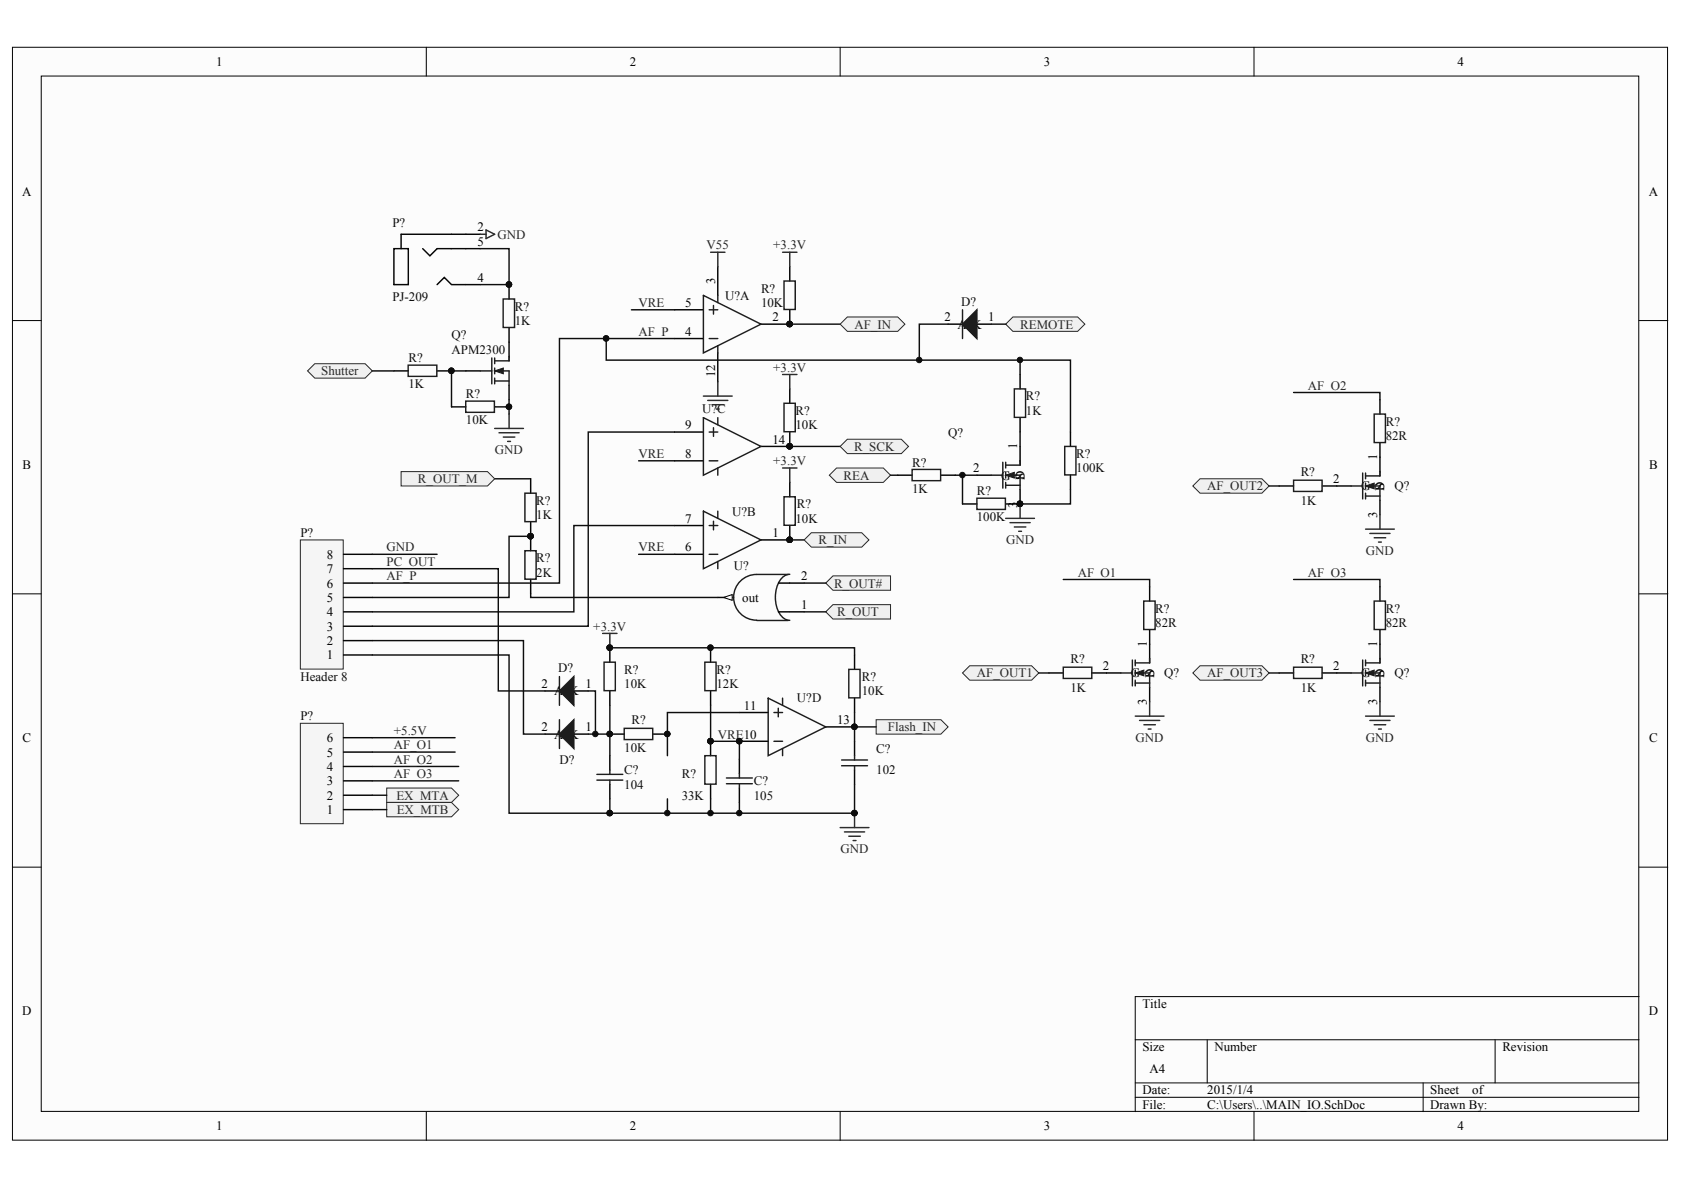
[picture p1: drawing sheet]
<svg xmlns="http://www.w3.org/2000/svg" width="297mm" height="210mm" viewBox="0 0 297 210" stroke-linecap="round" stroke-linejoin="round" font-family="sans-serif">
<g fill="#fcfcfc" stroke="#000" stroke-width=".18">
<path d="M2.2 8.3h291.9v192.8h-291.9z"/>
<path d="M7.3 13.4h281.8v182.6h-281.8z"/>
</g>
<g fill="none" stroke="#000" stroke-width=".18">
<path d="M75.2 8.3v5.1M148.2 8.3v5.1M221.2 8.3v5.1M2.2 56.5h5.1M289.1 56.5h5.1M2.2 104.8h5.1M289.1 104.8h5.1M2.2 153h5.1M289.1 153h5.1M289.1 175.8h-88.9v20.3M75.2 196.1v5.1M148.2 196.1v5.1"/>
<path d="M200.2 183.4h88.9M200.2 191h88.9M200.2 193.6h88.9M212.9 183.4v7.6M221.2 196.1v5.1M251 191v5.1M263.7 183.4v7.6"/>
</g>
<path d="M125.3 114.3v2.5M150.7 115.5v2.6M107.6 121.9v2.5M107.6 133.3v2.5M107.6 138.4v2.5M115.2 129.5h2.5M125.3 121.9v2.5M125.3 138.4v2.5M150.7 123.1v2.6" fill="none" stroke="#000" stroke-width=".25"/>
<path d="M106.6 116.8h1.9v5h-1.9zM124.3 116.8h2v5h-2zM149.7 118.1h2v5h-2zM105.3 136.6h4.6M105.3 137.6h4.6M107.6 135.8v.8M107.6 137.6v.8M110.1 128.5h5v2h-5zM124.3 133.3h2v5h-2z" fill="none" stroke="#1c1c1c" stroke-width=".25"/>
<g fill="#0e0e0e" stroke="#0e0e0e" stroke-width=".18">
<circle cx="117.7" cy="129.5" r=".48"/>
<circle cx="125.3" cy="114.2" r=".48"/>
<circle cx="117.7" cy="143.4" r=".48"/>
</g>
<path d="M107.6 124.4v8.9M117.7 140.9v2.5" fill="none" stroke="#0e0e0e" stroke-width=".25"/>
<path d="M154.5 127h11.5l1.2 1.2-1.2 1.3h-11.5z" fill-rule="evenodd" fill="#f0f0f0" stroke="#262626" stroke-width=".18"/>
<path d="M124.1 69.9h5.1M126.6 67.3v2.6M148.2 146h5.1M149 146.7h3.5M149.7 147.5h2M150.5 148.3h.5M150.7 143.4v2.6" fill="none" stroke="#262626" stroke-width=".25"/>
<g fill="#0e0e0e" stroke="#0e0e0e" stroke-width=".18">
<circle cx="150.7" cy="143.4" r=".48"/>
<circle cx="130.4" cy="130.7" r=".48"/>
<circle cx="150.7" cy="128.2" r=".48"/>
<circle cx="125.3" cy="143.4" r=".48"/>
</g>
<g fill="none" stroke="#000" stroke-width=".25">
<path d="M119 54.6h5.1M119 59.7h5.1M126.6 47v5.1M134.2 57.2h5.1M139.3 47v2.6M119 76.2h5.1M126.6 62.3v5M134.2 78.7h5.1M139.3 68.6v2.5M119 81.3h5.1M119 92.7h5.1M119 97.8h5.1"/>
<path d="M134.2 95.2h5.1M139.3 85.1v2.5M130.4 125.7h5.1M130.4 130.8h5.1M145.7 128.2h5M150.7 130.8v2.5M150.7 135.8v2.6"/>
</g>
<g fill="none" stroke="#1c1c1c" stroke-width=".25">
<path d="M124.1 52.1l10.1 5.1-10.1 5.1zM125.1 59.7h1.5M125.1 54.6h1.5M125.8 53.9v1.5M126.6 52.1v1.3M138.3 49.6h2v5h-2zM124.1 73.7l10.1 5-10.1 5.1zM125.1 76.2h1.5M125.8 75.4v1.6M126.6 61v1.3M126.6 73.7v1.2M138.3 71.1h2v5.1h-2z"/>
<path d="M124.1 90.2l10.1 5-10.1 5.1zM125.1 81.3h1.5M125.1 97.8h1.5M125.1 92.7h1.5M125.8 91.9v1.6M126.6 82.6v1.2M126.6 90.2v1.2M126.6 99v1.3M138.3 87.6h2v5h-2zM135.5 123.1l10.2 5.1-10.2 5.1zM136.5 130.8h1.5M136.5 125.7h1.5"/>
<path d="M137.3 124.9v1.5M138 123.1v1.3M138 132v1.3M148.4 134.1h4.6M148.4 135.1h4.6M150.7 133.3v.8M150.7 135.1v.7"/>
</g>
<path d="M111.4 54.6h7.6M139.3 78.7h8.9M112.6 81.3h6.4M112.6 97.8h6.4M139.3 95.2h2.5M107.6 114.3h43.1v1.2M150.7 125.7v5.1M150.7 128.2h3.8M125.3 140.9v2.5" fill="none" stroke="#0e0e0e" stroke-width=".25"/>
<g fill="#f0f0f0" stroke="#262626" stroke-width=".18">
<path d="M148.2 78.7l1.3-1.2h9.5l1.3 1.2-1.3 1.3h-9.5z" fill-rule="evenodd"/>
<path d="M141.8 95.2l1.3-1.2h8.9l1.3 1.2-1.3 1.3h-8.9z" fill-rule="evenodd"/>
<path d="M145.7 107.9l1.2-1.2h10.2v2.5h-10.2z" fill-rule="evenodd"/>
</g>
<path d="M139.3 57.2h8.9M119 76.2h-15.2v34.3h-38.1M119 92.7h-17.8v15.2h-35.5" fill="none" stroke="#0e0e0e" stroke-width=".25"/>
<path d="M96.1 129.5h2.6M101.2 129.5h2.6" fill="none" stroke="#000" stroke-width=".25"/>
<path d="M98.7 129.5l2.5-2.5v5z" fill="#1c1c1c" stroke="#1c1c1c" stroke-width=".25"/>
<path d="M98.7 127v5" fill="none" stroke="#1c1c1c" stroke-width=".25"/>
<path d="M148.2 57.2l1.3-1.3h8.8l1.3 1.3-1.3 1.2h-8.8z" fill-rule="evenodd" fill="#f0f0f0" stroke="#262626" stroke-width=".18"/>
<path d="M69.5 43.9h2.5v6.3h-2.5zM74.6 43.9l1.2 1.2 1.3-1.2h7.6M77.1 50.2l1.3-1.3 1.2 1.3h5.1M84.7 41.3h-13.9v2.6M89.8 57.8v5.1M69.5 65.4h2.5M79.6 71.8h2.6M82.2 65.4h2.5M87.3 71.8h2.5M89.8 68v2.5" fill="none" stroke="#000" stroke-width=".25"/>
<path d="M88.8 52.7h2v5.1h-2zM72 64.4h5v2h-5zM82.2 70.8h5v1.9h-5zM84.7 65.4h2M86.7 63.1v4.6M87.3 65.4h2.5v2.6M87.3 67.2h2.5M87.3 63.1v1.1M87.3 64.9v1M87.3 66.7v1M89.8 62.9v.7h-2.5" fill="none" stroke="#1c1c1c" stroke-width=".25"/>
<path d="M87.3 65.4l1.5-.5v1z" fill="#1c1c1c" stroke="#1c1c1c" stroke-width=".18"/>
<path d="M84.7 43.9h5.1v6.3h-5.1M82.2 65.4h-2.6v6.4M89.8 70.5v2.5" fill="none" stroke="#0e0e0e" stroke-width=".25"/>
<path d="M84.7 41.3h1M85.7 40.6l1.6 .7-1.6 .8zM87.3 75.6h5M88 76.3h3.6M88.8 77.1h2M89.5 77.9h.5M89.8 73v2.6" fill="none" stroke="#262626" stroke-width=".25"/>
<circle cx="89.8" cy="71.7" r=".48" fill="#0e0e0e" stroke="#0e0e0e" stroke-width=".18"/>
<path d="M54.2 65.4l1.3-1.2h8.9l1.3 1.2-1.3 1.3h-8.9z" fill-rule="evenodd" fill="#f0f0f0" stroke="#262626" stroke-width=".18"/>
<path d="M65.7 65.4h3.8M179.9 76.2v2.5M168.5 83.8h3.8M169.8 83.8v5.1" fill="none" stroke="#0e0e0e" stroke-width=".25"/>
<path d="M179.9 66.1v2.5M179.9 73.7v2.5M179.9 78.7v2.6M169.8 88.9h2.5M172.3 83.8h2.6M179.9 86.4v2.5h-2.5" fill="none" stroke="#000" stroke-width=".25"/>
<path d="M178.9 68.6h2v5h-2zM172.3 87.9h5v2h-5zM174.9 83.8h2M176.9 81.5v4.6M177.4 83.8h2.5v2.6M177.4 85.6h2.5M177.4 81.5v1.1M177.4 83.3v1M177.4 85.1v1M179.9 81.3v.7h-2.5" fill="none" stroke="#1c1c1c" stroke-width=".25"/>
<path d="M177.4 83.8l1.5-.5v1z" fill="#1c1c1c" stroke="#1c1c1c" stroke-width=".18"/>
<path d="M177.4 91.4h5.1M178.2 92.2h3.5M178.9 93h2M179.7 93.7h.5M179.9 88.9v2.5" fill="none" stroke="#262626" stroke-width=".25"/>
<circle cx="169.7" cy="83.8" r=".48" fill="#0e0e0e" stroke="#0e0e0e" stroke-width=".18"/>
<path d="M146.3 83.8l1.3-1.2h8.2l1.3 1.2-1.3 1.3h-8.2z" fill-rule="evenodd" fill="#f0f0f0" stroke="#262626" stroke-width=".18"/>
<path d="M167.2 57.2h-5v6.3M157.1 83.8h1.2M188.8 86.4v2.5h-8.9M65.7 113h26.6v16.5h3.8" fill="none" stroke="#0e0e0e" stroke-width=".25"/>
<path d="M167.2 57.2h2.6M172.3 57.2h2.6M188.8 76.2v2.5M188.8 83.8v2.6" fill="none" stroke="#000" stroke-width=".25"/>
<path d="M169.8 54.6v5.1M187.8 78.7h2v5.1h-2z" fill="none" stroke="#1c1c1c" stroke-width=".25"/>
<path d="M169.8 57.2l2.5-2.6v5.1z" fill="#1c1c1c" stroke="#1c1c1c" stroke-width=".25"/>
<circle cx="162.1" cy="63.5" r=".48" fill="#0e0e0e" stroke="#0e0e0e" stroke-width=".18"/>
<path d="M177.4 57.2l1.3-1.3h11.4l1.3 1.3-1.3 1.2h-11.4z" fill-rule="evenodd" fill="#f0f0f0" stroke="#262626" stroke-width=".18"/>
<path d="M119 59.7h-12.1v3.8h81.9v12.7M174.9 57.2h2.5M179.9 63.5v2.6M65.7 115.5h24.1v27.9h17.8" fill="none" stroke="#0e0e0e" stroke-width=".25"/>
<g fill="#0e0e0e" stroke="#0e0e0e" stroke-width=".18">
<circle cx="107.5" cy="143.4" r=".48"/>
<circle cx="106.9" cy="59.7" r=".48"/>
<circle cx="179.9" cy="63.5" r=".48"/>
</g>
<path d="M158.3 83.8h2.6M166 83.8h2.5M185 118.7h2.5M192.6 118.7h2.6M202.8 103.5v2.5M202.8 111.1v2.5" fill="none" stroke="#000" stroke-width=".25"/>
<path d="M160.9 82.8h5v2h-5zM187.5 117.7h5.1v2h-5.1zM201.7 106h2v5h-2z" fill="none" stroke="#1c1c1c" stroke-width=".25"/>
<path d="M169.8 118.7l1.2-1.3h11l1.2 1.3-1.2 1.3h-11z" fill-rule="evenodd" fill="#f0f0f0" stroke="#262626" stroke-width=".18"/>
<path d="M183.2 118.7h1.8" fill="none" stroke="#0e0e0e" stroke-width=".25"/>
<path d="M138 44.5h2.6M139.3 44.5v2.5M138 66.1h2.6M139.3 66.1v2.5M138 82.6h2.6M139.3 82.6v2.5M106.3 111.7h2.5M107.6 111.7v2.6" fill="none" stroke="#262626" stroke-width=".25"/>
<path d="M133.5 109.4h5.6M139.1 101.3h-5.6a4 4 0 0 0-4.1 4.1 4 4 0 0 0 4.1 4M139.3 101.3a2.8 2.8 0 0 0-2.3 2.4 5.2 5.2 0 0 0 1.3 5.4l1 .3" fill="none" stroke="#1c1c1c" stroke-width=".25"/>
<path d="M126.6 105.4h2.6M139.3 102.8h2.5" fill="none" stroke="#000" stroke-width=".25"/>
<path d="M127.6 105.4l1.6-.5v1z" fill="#fcfcfc" stroke="#000" stroke-width=".18"/>
<path d="M137.3 107.9h1.9M137.4 102.8h1.9M139.3 107.9h2.5" fill="none" stroke="#000" stroke-width=".25"/>
<path d="M145.7 102.8l1.2-1.2h10.2v2.5h-10.2z" fill-rule="evenodd" fill="#f0f0f0" stroke="#262626" stroke-width=".18"/>
<path d="M87.3 84.5h6.3M93.6 94.6h-3.8v10.8h-24.1M93.6 104.8v.6h33M141.8 107.9h3.9M141.8 102.8h3.9" fill="none" stroke="#0e0e0e" stroke-width=".25"/>
<path d="M125.3 44.5h2.6M126.6 44.5v2.5" fill="none" stroke="#262626" stroke-width=".25"/>
<path d="M93.6 84.5v2.5M93.6 92.1v2.5M93.6 102.2v2.6M96.1 121.9h2.6M101.2 121.9h2.6" fill="none" stroke="#000" stroke-width=".25"/>
<path d="M98.7 121.9l2.5-2.6v5.1z" fill="#1c1c1c" stroke="#1c1c1c" stroke-width=".25"/>
<path d="M92.6 97.1h2v5.1h-2zM92.6 87h2v5h-2zM98.7 119.3v5.1" fill="none" stroke="#1c1c1c" stroke-width=".25"/>
<path d="M70.8 83.2h15.2l1.3 1.3-1.3 1.2h-15.2z" fill-rule="evenodd" fill="#f0f0f0" stroke="#262626" stroke-width=".18"/>
<path d="M130.4 133.9v2.6M130.4 139v2.5" fill="none" stroke="#000" stroke-width=".25"/>
<path d="M128.1 137.2h4.6M128.1 138.2h4.6M130.4 136.5v.7M130.4 138.2v.8" fill="none" stroke="#1c1c1c" stroke-width=".25"/>
<path d="M125.3 124.4v6.4h5.1v3.1M130.4 125.7h-12.7v7.6M150.7 138.4v5h-43.1v-2.5M130.4 141.5v1.9" fill="none" stroke="#0e0e0e" stroke-width=".25"/>
<g fill="#0e0e0e" stroke="#0e0e0e" stroke-width=".18">
<circle cx="150.7" cy="143.4" r=".48"/>
<circle cx="107.5" cy="143.4" r=".48"/>
<circle cx="130.4" cy="143.4" r=".48"/>
<circle cx="130.4" cy="130.7" r=".48"/>
</g>
<path d="M53 127.6h7.5v17.7h-7.5z" fill="#f5f5f5" stroke="#262626" stroke-width=".18"/>
<g fill="none" stroke="#000" stroke-width=".25">
<path d="M243.4 70.5v2.5M243.4 78.1v2.5M225.6 85.7h2.6M233.3 85.7h2.5M195.2 118.7h2.5M202.8 113.6v2.6M60.6 137.7h5.1M60.6 135.2h5.1M60.6 132.7h5.1M60.6 130.1h5.1M202.8 121.2v2.6M60.6 142.8h5.1"/>
<path d="M60.6 140.3h5.1"/>
</g>
<path d="M187.5 102.2h15.3v1.3M65.7 135.2h15.2M65.7 137.7h15.2" fill="none" stroke="#0e0e0e" stroke-width=".25"/>
<path d="M242.4 73h2v5.1h-2zM228.2 84.7h5v2h-5zM197.7 118.7h2M199.7 116.4v4.6M200.2 118.7h2.6v2.5M200.2 116.4v1M200.2 118.2v1M200.2 120v1M202.8 116.2v.7h-2.6M200.2 120.5h2.6" fill="none" stroke="#1c1c1c" stroke-width=".25"/>
<path d="M200.2 118.7l1.6-.5v1z" fill="#1c1c1c" stroke="#1c1c1c" stroke-width=".18"/>
<path d="M200.2 126.3h5.1M201 127.1h3.6M201.8 127.8h2M202.5 128.6h.5M202.8 123.8v2.5" fill="none" stroke="#262626" stroke-width=".25"/>
<path d="M210.4 85.7l1.3-1.2h10.9l1.3 1.2-1.3 1.3h-10.9z" fill-rule="evenodd" fill="#f0f0f0" stroke="#262626" stroke-width=".18"/>
<path d="M228.2 69.2h15.2v1.3M223.9 85.7h1.7" fill="none" stroke="#0e0e0e" stroke-width=".25"/>
<path d="M235.8 85.7h2.5M243.4 80.6v2.6M243.4 88.3v2.5M225.6 118.7h2.6M233.3 118.7h2.5M243.4 103.5v2.5M243.4 111.1v2.5" fill="none" stroke="#000" stroke-width=".25"/>
<path d="M238.3 85.7h2.1M240.4 83.4v4.6M240.9 85.7h2.5v2.6M240.9 87.5h2.5M240.9 83.4v1.1M240.9 85.2v1M240.9 87v1M243.4 83.2v.7h-2.5M228.2 117.7h5v2h-5zM242.4 106h2v5h-2z" fill="none" stroke="#1c1c1c" stroke-width=".25"/>
<path d="M240.9 85.7l1.5-.5v1z" fill="#1c1c1c" stroke="#1c1c1c" stroke-width=".18"/>
<path d="M240.9 93.3h5M241.6 94.1h3.6M242.4 94.9h2M243.2 95.6h.5M243.4 90.8v2.5" fill="none" stroke="#262626" stroke-width=".25"/>
<path d="M210.4 118.7l1.3-1.3h10.9l1.3 1.3-1.3 1.3h-10.9z" fill-rule="evenodd" fill="#f0f0f0" stroke="#262626" stroke-width=".18"/>
<path d="M223.9 118.7h1.7M228.2 102.2h15.2v1.3" fill="none" stroke="#0e0e0e" stroke-width=".25"/>
<path d="M235.8 118.7h2.5M243.4 113.6v2.6M243.4 121.2v2.6" fill="none" stroke="#000" stroke-width=".25"/>
<path d="M238.3 118.7h2.1M240.4 116.4v4.6M240.9 118.7h2.5v2.5M240.9 116.4v1M240.9 118.2v1M240.9 120v1M243.4 116.2v.7h-2.5M240.9 120.5h2.5" fill="none" stroke="#1c1c1c" stroke-width=".25"/>
<path d="M240.9 118.7l1.5-.5v1z" fill="#1c1c1c" stroke="#1c1c1c" stroke-width=".18"/>
<path d="M240.9 126.3h5M241.6 127.1h3.6M242.4 127.8h2M243.2 128.6h.5M243.4 123.8v2.5" fill="none" stroke="#262626" stroke-width=".25"/>
<path d="M53 95.2h7.5v22.8h-7.5z" fill="#f5f5f5" stroke="#262626" stroke-width=".18"/>
<path d="M60.6 97.8h5.1M60.6 115.5h5.1M60.6 113h5.1M60.6 110.5h5.1M60.6 107.9h5.1M60.6 105.4h5.1M60.6 102.8h5.1M60.6 100.3h5.1" fill="none" stroke="#000" stroke-width=".25"/>
<path d="M106.9 59.7h-8.2v43.1h-33M65.7 97.8h11.4M65.7 100.3h22.2v21.6h8.2M65.7 130.1h14.6M65.7 132.7h14.6M103.8 121.9h1.2v7.6M103.8 129.5h3.8" fill="none" stroke="#0e0e0e" stroke-width=".25"/>
<g fill="#0e0e0e" stroke="#0e0e0e" stroke-width=".18">
<circle cx="106.9" cy="59.7" r=".48"/>
<circle cx="105" cy="129.5" r=".48"/>
</g>
<g fill="#f0f0f0" stroke="#262626" stroke-width=".18">
<path d="M68.2 139h11.4l1.3 1.3-1.3 1.2h-11.4z" fill-rule="evenodd"/>
<path d="M68.2 141.5h11.4l1.3 1.3-1.3 1.3h-11.4z" fill-rule="evenodd"/>
</g>
<path d="M65.7 140.3h2.5M65.7 142.8h2.5" fill="none" stroke="#0e0e0e" stroke-width=".25"/>
<text font-size="3.9" fill="#0e0e0e" x="138.6" y="94.8">PIR?02</text>
<g font-size="3.5" fill="#0e0e0e">
<text x="88.9" y="52.2">PIR?01</text>
<text x="138.6" y="56.4">PIR?01</text>
<text x="138.6" y="78.3">PIR?02</text>
<text x="92.8" y="96.6">PIR?02</text>
<text x="106.9" y="116.4">PIR?01</text>
<text x="124.5" y="133">PIR?01</text>
</g>
<text font-size="2.5" fill="#262626" x="123.8" y="72.6">COU?C</text>
<g font-size="2.3">
<text x="38.1" y="11.6">1</text>
<text x="111.1" y="11.6">2</text>
<text x="184.1" y="11.6">3</text>
<text x="257.1" y="11.6">4</text>
<text x="3.9" y="34.5">A</text>
<text x="290.8" y="34.5">A</text>
<text x="84.2" y="40.8">2</text>
<text x="84.2" y="43.4">5</text>
<text x="84.2" y="49.7">4</text>
<text x="126.1" y="50.1" transform="rotate(-90 126.1 50.1)">3</text>
<text x="120.9" y="54.2">5</text>
<text x="120.9" y="59.2">4</text>
<text x="136.3" y="56.7">2</text>
<text x="166.6" y="56.7">2</text>
<text x="168.9" y="58">A K</text>
<text x="174.3" y="56.7">1</text>
<text x="126.1" y="66.6" transform="rotate(-90 126.1 66.6)">12</text>
<text x="120.9" y="75.7">9</text>
<text x="4" y="82.7">B</text>
<text x="120.9" y="80.8">8</text>
<text x="136.3" y="78.3">14</text>
<text x="171.7" y="83.3">2</text>
<text x="179.4" y="79.2" transform="rotate(-90 179.4 79.2)">1</text>
<text x="242.9" y="81.1" transform="rotate(-90 242.9 81.1)">1</text>
<text x="290.9" y="82.7">B</text>
<text x="176.6" y="84.6">G</text>
<text x="179.4" y="89.5" transform="rotate(-90 179.4 89.5)">3</text>
<text x="180.7" y="84.7" transform="rotate(-90 180.7 84.7)">D</text>
<text x="180.7" y="84.6" transform="rotate(-90 180.7 84.6)">S</text>
<text x="235.2" y="85.2">2</text>
<text x="240.1" y="86.5">G</text>
<text x="244.2" y="86.6" transform="rotate(-90 244.2 86.6)">D</text>
<text x="244.2" y="86.5" transform="rotate(-90 244.2 86.5)">S</text>
<text x="120.9" y="92.2">7</text>
<text x="136.3" y="94.7">1</text>
<text x="242.9" y="91.4" transform="rotate(-90 242.9 91.4)">3</text>
<text x="57.7" y="101.1">7</text>
<text x="57.7" y="98.5">8</text>
<text x="120.9" y="97.3">6</text>
<text x="57.7" y="106.2">5</text>
<text x="57.7" y="103.6">6</text>
<text x="130.9" y="106.2">out</text>
<text x="141.3" y="102.4">2</text>
<text x="141.3" y="107.4">1</text>
<text x="57.7" y="113.8">2</text>
<text x="57.7" y="111.2">3</text>
<text x="57.7" y="108.7">4</text>
<text x="57.7" y="116.3">1</text>
<text x="194.5" y="118.2">2</text>
<text x="199.5" y="119.5">G</text>
<text x="202.3" y="114.2" transform="rotate(-90 202.3 114.2)">1</text>
<text x="203.6" y="119.6" transform="rotate(-90 203.6 119.6)">D</text>
<text x="203.6" y="119.5" transform="rotate(-90 203.6 119.5)">S</text>
<text x="235.2" y="118.2">2</text>
<text x="240.1" y="119.5">G</text>
<text x="242.9" y="114.2" transform="rotate(-90 242.9 114.2)">1</text>
<text x="244.2" y="119.6" transform="rotate(-90 244.2 119.6)">D</text>
<text x="244.2" y="119.5" transform="rotate(-90 244.2 119.5)">S</text>
<text x="95.5" y="121.4">2</text>
<text x="97.8" y="122.6">A K</text>
<text x="103.3" y="121.4">1</text>
<text x="131.2" y="125.2">11</text>
<text x="202.3" y="124.4" transform="rotate(-90 202.3 124.4)">3</text>
<text x="242.9" y="124.4" transform="rotate(-90 242.9 124.4)">3</text>
<text x="4" y="130.9">C</text>
<text x="57.7" y="130.9">6</text>
<text x="95.5" y="129">2</text>
<text x="97.8" y="130.3">A K</text>
<text x="103.3" y="129">1</text>
<text x="147.7" y="127.7">13</text>
<text x="290.9" y="130.9">C</text>
<text x="57.7" y="136">4</text>
<text x="57.7" y="133.4">5</text>
<text x="57.7" y="143.6">1</text>
<text x="57.7" y="141">2</text>
<text x="57.7" y="138.5">3</text>
<text x="3.9" y="179.1">D</text>
<text x="201.5" y="177.8">Title</text>
<text x="290.8" y="179.1">D</text>
<text x="201.5" y="185.5">Size</text>
<text x="214.2" y="185.5">Number</text>
<text x="265" y="185.5">Revision</text>
<text x="202.8" y="189.3">A4</text>
<text x="201.5" y="193.1">Date:</text>
<text x="201.5" y="195.6">File:</text>
<text x="212.9" y="193.1">2015/1/4</text>
<text x="212.9" y="195.6">C:\Users\..\MAIN_IO.SchDoc</text>
<text x="252.3" y="193.1">Sheet</text>
<text x="252.3" y="195.6">Drawn By:</text>
<text x="259.7" y="193.1">of</text>
<text x="38.1" y="199.4">1</text>
<text x="111.1" y="199.4">2</text>
<text x="184.1" y="199.4">3</text>
<text x="257.1" y="199.4">4</text>
</g>
<g font-size="2.3" fill="#0e0e0e">
<text x="69.2" y="40.1">P?</text>
<text x="69.2" y="53">PJ-209</text>
<text x="127.9" y="52.9">U?A</text>
<text x="134.2" y="51.6">R?</text>
<text x="169.5" y="53.9">D?</text>
<text x="79.6" y="59.9">Q?</text>
<text x="90.8" y="54.8">R?</text>
<text x="90.8" y="57.3">1K</text>
<text x="134.2" y="54.2">10K</text>
<text x="72" y="63.9">R?</text>
<text x="79.6" y="62.4">APM2300</text>
<text x="72" y="68.5">1K</text>
<text x="82.2" y="70.2">R?</text>
<text x="181" y="70.6">R?</text>
<text x="82.2" y="74.8">10K</text>
<text x="123.8" y="72.9">U?C</text>
<text x="140.3" y="73.2">R?</text>
<text x="140.3" y="75.7">10K</text>
<text x="167.2" y="77">Q?</text>
<text x="181" y="73.2">1K</text>
<text x="244.4" y="75.1">R?</text>
<text x="244.4" y="77.6">82R</text>
<text x="160.9" y="82.3">R?</text>
<text x="189.8" y="80.8">R?</text>
<text x="189.8" y="83.3">100K</text>
<text x="229.4" y="84">R?</text>
<text x="94.6" y="89">R?</text>
<text x="140.6" y="89.7">R?</text>
<text x="160.9" y="86.9">1K</text>
<text x="172.3" y="87.4">R?</text>
<text x="229.4" y="89">1K</text>
<text x="245.9" y="86.5">Q?</text>
<text x="53" y="94.7">P?</text>
<text x="94.6" y="91.6">1K</text>
<text x="129.2" y="90.9">U?B</text>
<text x="140.3" y="92.2">10K</text>
<text x="172.3" y="91.9">100K</text>
<text x="94.6" y="99.2">R?</text>
<text x="94.6" y="101.7">2K</text>
<text x="129.4" y="100.6">U?</text>
<text x="203.8" y="108.1">R?</text>
<text x="203.8" y="110.6">82R</text>
<text x="244.4" y="108.1">R?</text>
<text x="244.4" y="110.6">82R</text>
<text x="98.4" y="118.6">D?</text>
<text x="110.1" y="118.8">R?</text>
<text x="126.4" y="118.8">R?</text>
<text x="188.8" y="116.9">R?</text>
<text x="205.3" y="119.5">Q?</text>
<text x="229.4" y="116.9">R?</text>
<text x="245.9" y="119.5">Q?</text>
<text x="53" y="120.1">Header 8</text>
<text x="110.1" y="121.4">10K</text>
<text x="126.4" y="121.4">12K</text>
<text x="140.6" y="123.9">U?D</text>
<text x="152" y="120.1">R?</text>
<text x="152" y="122.6">10K</text>
<text x="188.8" y="122">1K</text>
<text x="229.4" y="122">1K</text>
<text x="53" y="127.1">P?</text>
<text x="111.4" y="127.7">R?</text>
<text x="98.7" y="134.7">D?</text>
<text x="110.1" y="132.6">10K</text>
<text x="110.1" y="136.6">C?</text>
<text x="120.2" y="137.2">R?</text>
<text x="154.6" y="132.8">C?</text>
<text x="154.6" y="136.6">102</text>
<text x="110.1" y="139.1">104</text>
<text x="120.2" y="141">33K</text>
<text x="133" y="138.5">C?</text>
<text x="133" y="141">105</text>
</g>
<g font-size="2.3" fill="#262626">
<text x="87.8" y="42.1">GND</text>
<text x="124.6" y="44">V55</text>
<text x="136.4" y="44">+3.3V</text>
<text x="112.6" y="59.2">AF_P</text>
<text x="112.6" y="54.2">VRE</text>
<text x="150.8" y="58">AF_IN</text>
<text x="179.9" y="58">REMOTE</text>
<text x="136.4" y="65.6">+3.3V</text>
<text x="56.7" y="66.2">Shutter</text>
<text x="230.7" y="68.7">AF_O2</text>
<text x="87.3" y="80.2">GND</text>
<text x="112.6" y="80.8">VRE</text>
<text x="136.4" y="82.1">+3.3V</text>
<text x="150.7" y="79.5">R_SCK</text>
<text x="73.7" y="85.2">R_OUT_M</text>
<text x="148.8" y="84.6">REA</text>
<text x="212.9" y="86.5">AF_OUT2</text>
<text x="144.4" y="96">R_IN</text>
<text x="177.5" y="96">GND</text>
<text x="68.2" y="97.3">GND</text>
<text x="68.2" y="99.8">PC_OUT</text>
<text x="112.6" y="97.3">VRE</text>
<text x="190.1" y="101.7">AF_O1</text>
<text x="230.7" y="101.7">AF_O3</text>
<text x="240.9" y="97.9">GND</text>
<text x="68.2" y="102.4">AF_P</text>
<text x="147.1" y="103.6">R_OUT#</text>
<text x="104.7" y="111.2">+3.3V</text>
<text x="147.7" y="108.7">R_OUT</text>
<text x="172.3" y="119.5">AF_OUT1</text>
<text x="212.9" y="119.5">AF_OUT3</text>
<text x="69.5" y="129.6">+5.5V</text>
<text x="126.6" y="130.3">VRE10</text>
<text x="156.6" y="129">Flash_IN</text>
<text x="200.3" y="130.9">GND</text>
<text x="240.9" y="130.9">GND</text>
<text x="69.5" y="132.2">AF_O1</text>
<text x="69.5" y="134.7">AF_O2</text>
<text x="69.5" y="137.2">AF_O3</text>
<text x="69.9" y="141">EX_MTA</text>
<text x="70" y="143.6">EX_MTB</text>
<text x="148.3" y="150.5">GND</text>
</g>
<g font-size="1.8" fill="#0e0e0e">
<text x="76.6" y="65.8">PIR?02</text>
<text x="106.9" y="130">PIR?01</text>
</g>
<text font-size="1.4" fill="#0e0e0e" x="177.1" y="89.2">PIR?02</text>
</svg>
